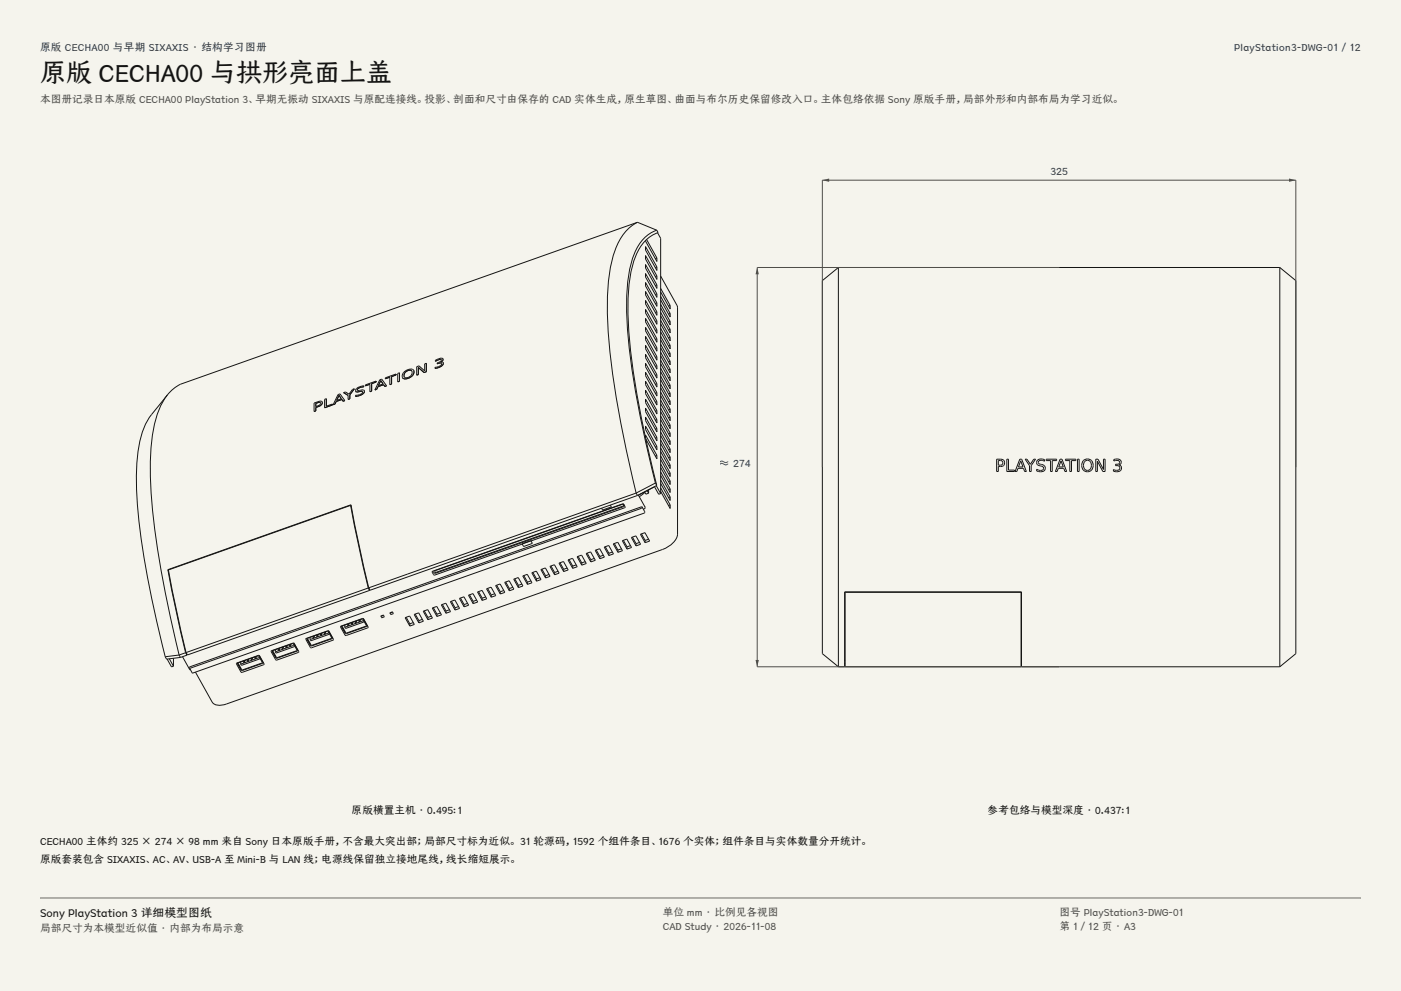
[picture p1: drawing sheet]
<svg xmlns="http://www.w3.org/2000/svg" width="420mm" height="297mm" viewBox="0 0 420 297" stroke-linecap="round" stroke-linejoin="round" font-family="sans-serif">
<g fill="#f5f4ed">
<path d="M0 0h420v297h-420z"/>
<path d="M12 12h396v275h-396z"/>
</g>
<g fill="none" stroke="#141413" stroke-width=".3">
<path d="M191.1 66.6l-137 48.6-1.8 1.1-2.1 2.1M191.1 66.6a15.1 15.1 0 0 0-7.4 10.6 74.8 74.8 0 0 0-1.1 25.3 308.7 308.7 0 0 0 8.1 45.3M191.1 66.6l5.8 2.4M193.5 79.3l3.4 6.1v1l-3.4-6.1zM193.5 72.1l3.4 6.3v-1.1M193.5 73.9l3.4 6.1v1.1l-3.4-6.2zM193.5 76.6l3.4 6.1v1l-3.4-6.1zM193.8 71.8l3.1 5.5M196.9 69a12.2 12.2 0 0 0-7.4 9 64.1 64.1 0 0 0-1.2 23.5 288.9 288.9 0 0 0 8.2 43.3M196.9 69l.4 .7a12.2 12.2 0 0 0-7.4 9 64.1 64.1 0 0 0-1.2 23.5 288.9 288.9 0 0 0 8.2 43.3M196.9 77.3l-.5 .2M197.1 69.8l1 1.6v76.5"/>
<path d="M193.5 82l3.4 6.1v1l-3.4-6.1zM193.5 84.6l3.4 6.2v1l-3.4-6.1zM193.5 87.3l3.4 6.2v1l-3.4-6.1zM193.5 90l3.4 6.1v1.1l-3.4-6.1zM193.5 92.7l3.4 6.1v1.1l-3.4-6.1zM193.5 95.4l3.4 6.1v1.1l-3.4-6.2zM193.5 98.1l3.4 6.1v1.1l-3.4-6.2zM196.9 80l-.5 .2M196.9 82.7l-.5 .2M196.9 85.4l-.5 .2M196.9 88.1l-.5 .2M196.9 90.8l-.5 .1"/>
<path d="M196.9 93.5l-.5 .1M196.9 96.1l-.5 .2M196.9 98.8l-.5 .2M198.1 82.7l4.8 8.8 .2 .8v67.8a6.1 6.1 0 0 1-4.5 4.6l-131.5 46.5a3.1 3.1 0 0 1-3.5-.8l-5-9M198.1 87.5l2.8 5.1v-1M198.1 89.9l2.8 5.1v-1.1M198.1 92.3l2.8 5.1v-1.1M198.1 94.7l2.8 5.1v-1.1M198.1 97.1l2.8 5.1v-1.1M198.1 99.5l2.8 5.1v-1.1M198.1 98.4l2.8 5.1M198.1 96l2.8 5.1"/>
<path d="M198.1 93.6l2.8 5.1M198.1 91.2l2.8 5.1M198.1 88.8l2.8 5.1M198.1 86.4l2.8 5.2M200.9 98.7l-.5 .2M200.9 96.3l-.5 .2M200.9 93.9l-.5 .2M200.9 91.6l-.5 .1M251.3 80.2l-4.8 3.9v111.8l4.8 3.9M251.3 80.2v119.6M251.3 80.2h132.4M383.7 80.2v119.6"/>
<path d="M383.7 80.2l4.8 3.9v111.8l-4.8 3.9M50.2 118.4l-2.1 2.6a22.9 22.9 0 0 0-6.8 14.9 112.9 112.9 0 0 0 1.7 30.2l3.2 16.6 3.3 14.1M50.2 118.4a28.4 28.4 0 0 0-4.9 15.2 141.5 141.5 0 0 0 2.4 34.1l2.6 13.6 3.4 15M97.8 119.5l-.5 .2v2.5M97.8 119.5h.1M97.8 119.5v2.2l1.9-.6M101.6 118.5h.1M101.6 118.5l.7 1-1.4 .5zM103 117.7h.1M103 117.7l1.4 .8v1.2M104.4 119.7h.1M104.9 119.5l-.5 .2"/>
<path d="M104.9 118.3h.1M104.9 119.5h.1M104.9 118.3v1.2M106.2 116.5l-.5 .2-1.1 1.4-1-.6-.6 .2M106.2 116.5h.1M106.2 116.5l-1.3 1.8M106.6 118.8h.1M106.6 117.3h.1M106.6 117.3l1.1 .1M107.7 117.4h.1M107.8 118.5l-1.2 .3M107.8 118.6l-1.2 .2"/>
<path d="M108 117.3h.1M108 117.3h.5a.42 .42 0 0 1 .2 .5 .42 .42 0 0 1-.4 .2l-1.7 .5v.3M108 117.3l-.3 .1M109 115.6l-.9 .2a1.53 1.53 0 0 0-1.5 1.5M109 116h.1M109 115.6v.4M109 115.6h.1M109 116l-.9 .1a.81 .81 0 0 0-.9 .9l1.6-.1 .4 .2M109.2 117.1h.1M109.2 117.1a1.36 1.36 0 0 1-1.4 1.5M110.9 115.2l-1.4 .4M110.9 117.4h.1"/>
<path d="M110.9 115.2v2.2M111.4 115h.1M111.4 117.2h.1M111.4 115v2.2M111.4 117.2l-.5 .2M112.4 116.9h.1M112.8 114.2l-3.3 1.2v.2M112.8 114.5l-1.4 .5M112.8 114.2h.1M112.8 114.5h.1M112.8 114.2v.3M112.9 116.7h.1"/>
<path d="M112.9 116.7l-.5 .2M113.3 115.9h.1M113.3 115.9l-.4 .8M114.1 114.1l.7 1-1.4 .5zM114.1 114.1h.1M115 115.3l-1.7 .6M115 115.3l.4 .5M115.4 115.8h.1M115.5 113.5l1.4-.5v2.3M115.5 113.5h.1M115.9 115.6l-1.5-2-.6 .2-1.4 3.1M115.9 115.6h.1"/>
<path d="M115.9 115.6l-.5 .2M116.9 115.3h.1M117.4 112.9h.1M117.4 115.1h.1M117.4 112.9v2.2M117.4 115.1l-.5 .2M118.7 112.1l-3.2 1.1v.3M118.7 112.1h.1M118.7 112.4h.1M118.7 112.1v.3M118.7 112.4l-1.3 .5M119.2 114.4h.1"/>
<path d="M119.8 111.7l-.6 .2v2.5M119.8 114.3h.1M119.8 111.7h.1M119.8 111.7v2.6M119.8 114.3l-.6 .1M120.7 113.2h.1M122.3 111l-.9 .6-.3 .9M122.3 111.1l-.8 .5-.4 .9M123.2 111h-.9M123.2 111a1.43 1.43 0 0 1-.2 1.8 1.43 1.43 0 0 1-1.8 .1l-.1-.4M123.2 111l-.9 .1M124 111a2.35 2.35 0 0 0-3.4 1.7l.1 .5"/>
<path d="M124 111h.1M124 111a2.25 2.25 0 0 1-3.3 2.2M124.9 112.4h.1M125.4 110.1v2.2M125.4 110.1l1.7 1.6M125.4 112.3l-.5 .1M127.1 111.6v.1M127.8 108.9l-.5 .2v2.1l-1.7-1.5-.7 .2v2.5M127.8 108.9h.1M127.8 111.4h.1M127.8 108.9v2.5M127.8 111.4l-.7 .2"/>
<path d="M130.4 110.4h.1M130.5 108.3h.1M130.9 110.3l-.5 .1M131 108l-.5 .3M131.1 108l.3-.1a.55 .55 0 0 1 .9 0l-.3 .5-.9 .4v.2M131.1 108l-.6 .3M131.1 109v.1M131.4 110.2l-.5 .1M131.5 108.9h.9M131.5 108.9l-.4 .1M132.4 108.9a1.82 1.82 0 0 1-2 1.2v.3M132.5 109.6l-1.1 .6"/>
<path d="M132.8 107.5l-.6-.2-.6 .2-1.1 .5v.3M132.8 107.5h.1M132.8 107.5a.83 .83 0 0 1-.7 1l.8 .2M132.9 108.7v.4l-.4 .5M132.9 108.7h.1M193.5 114.2l3.4 6.2v1l-3.4-6.1zM193.5 100.8l3.4 6.1v1.1l-3.4-6.2zM193.5 103.5l3.4 6.1v1l-3.4-6.1zM193.5 106.2l3.4 6.1v1l-3.4-6.1zM193.5 108.8l3.4 6.2v1l-3.4-6.1zM193.5 111.5l3.4 6.2v1l-3.4-6.1zM193.5 116.9l3.4 6.1v1.1l-3.4-6.1z"/>
<path d="M193.5 119.6l3.4 6.1v1.1l-3.4-6.2zM196.9 101.5l-.5 .2M196.9 104.2l-.5 .2M196.9 106.9l-.5 .2M196.9 109.6l-.5 .2M196.9 112.3l-.5 .2M196.9 115l-.5 .1M196.9 117.7l-.5 .1M198.1 101.9l2.8 5.1v-1.1M198.1 104.3l2.8 5.1v-1.1M198.1 106.6l2.8 5.2v-1.1M198.1 109l2.8 5.1v-1"/>
<path d="M198.1 111.4l2.8 5.1v-1M198.1 113.8l2.8 5.1v-1M198.1 116.2l2.8 5.1v-1.1M198.1 118.6l2.8 5.1v-1.1M198.1 119.9l2.8 5.1M198.1 117.5l2.8 5.1M198.1 115.1l2.8 5.1M198.1 112.7l2.8 5.2M198.1 110.3l2.8 5.2M198.1 108l2.8 5.1M198.1 105.6l2.8 5.1M198.1 103.2l2.8 5.1"/>
<path d="M198.1 100.8l2.8 5.1M200.9 117.9l-.5 .1M200.9 115.5l-.5 .1M200.9 113.1l-.5 .1M200.9 110.7l-.5 .2M200.9 108.3l-.5 .2M200.9 105.9l-.5 .2M200.9 103.5l-.5 .2M200.9 101.1l-.5 .2M94.2 123.3h.1M94.7 120.9l.8-.3a.42 .42 0 0 1 .6 .3 .42 .42 0 0 1-.4 .5l-1 .4zM94.7 122.1h.1"/>
<path d="M94.7 123.1h.1M94.7 122.1v1M94.7 120.9h.1M94.7 123.1l-.5 .2M96.3 121.4l-1 .5M96.3 121.4l-1.6 .7M96.6 120.4l-.7-.2-1.7 .6v2.5M96.6 120.4v.3M96.6 120.7l-.3 .7M97.3 122.2h.1M99.7 121.1v.3M99.7 121.1h.1"/>
<path d="M99.7 121.4h.1M99.7 121.4l-2.4 .8M99.9 121.3h.1M100.4 121.1h.1M100.4 121.1l-.5 .2M100.8 120.3h.1M100.8 120.3l-.4 .8M102.8 120.3l-.3-.6-1.7 .6M103.4 120.1l-1.5-2.1-.6 .3-1.4 3M103.4 120.1l-.6 .2M103.4 120.1h.1M193.5 125l3.4 6.1v1.1l-3.4-6.2z"/>
<path d="M193.5 122.3l3.4 6.1v1.1l-3.4-6.2zM193.5 127.7l3.4 6.1v1l-3.4-6.1zM193.5 131.1v-.7l3.4 6.1M193.6 131.6l3.3 5.9v-1M196.9 120.4l-.5 .1M196.9 123l-.5 .2M196.9 125.7l-.5 .2M196.9 128.4l-.5 .2M196.9 131.1l-.5 .2M196.9 133.8l-.5 .2M196.9 136.5l-.5 .2M198.1 121l2.8 5.1v-1.1"/>
<path d="M198.1 123.4l2.8 5.1v-1.1M198.1 125.8l2.8 5.1v-1.1M198.1 128.2l2.8 5.1v-1.1M198.1 130.5l2.8 5.2v-1.1M198.1 132.9l2.8 5.2v-1.1M198.1 135.3l2.8 5.1v-1M198.1 137.7l2.8 5.1v-1M198.1 139l2.8 5.1M198.1 136.6l2.8 5.2M198.1 134.3l2.8 5.1M198.1 131.9l2.8 5.1M198.1 129.5l2.8 5.1"/>
<path d="M198.1 127.1l2.8 5.1M198.1 124.7l2.8 5.1M198.1 122.3l2.8 5.1M200.9 139.4l-.5 .1M200.9 137l-.5 .2M200.9 134.6l-.5 .2M200.9 132.2l-.5 .2M200.9 129.8l-.5 .2M200.9 127.4l-.5 .2M200.9 125l-.5 .2M200.9 122.6l-.5 .2M200.9 120.2l-.5 .2"/>
<path d="M298.8 137.6h1.1a1.11 1.11 0 0 1 1.3 1.1 1.11 1.11 0 0 1-1.3 1.1h-.6v1.5h-.5zM299.3 138h.6a.69 .69 0 0 1 .7 .7 .69 .69 0 0 1-.7 .7h-.6zM301.8 137.6h.5v3.3h1.8v.4h-2.3zM305.7 137.6h.6l1.4 3.7h-.5l-.4-.9h-1.6l-.4 .9h-.5zM306 138.1l.7 1.8h-1.4zM307.3 137.6h.6l1 1.5 1-1.5h.5l-1.3 2v1.7h-.5v-1.7zM311.1 137.8l1-.2 1 .1v.5l-.5-.2a.78 .78 0 0 0-.9 0 .78 .78 0 0 0-.3 .9l.1 .1a1.49 1.49 0 0 1 1.8 1.6 2.01 2.01 0 0 1-2.5 .6v-.6l.4 .2a.89 .89 0 0 0 1.1 .2 .89 .89 0 0 0 .4-1.1l-.2-.1a1.79 1.79 0 0 1-1.7-1.2zM313.6 137.6h3.2v.4h-1.4v3.3h-.5v-3.3h-1.3zM317.8 137.6h.6l1.4 3.7h-.5l-.4-.9h-1.6l-.4 .9h-.5zM318.1 138.1l.7 1.8h-1.4zM319.4 137.6h3.1v.4h-1.3v3.3h-.5v-3.3h-1.3zM323 137.6h.5v3.7h-.5z"/>
<path d="M324.8 138.1a1.86 1.86 0 0 1 2.9 .9 1.86 1.86 0 0 1-2.1 2.4 2.02 2.02 0 0 1-.8-3.3zM325.3 138.2a1.28 1.28 0 0 1 1.5 .1 1.28 1.28 0 0 1 .4 1.5 1.24 1.24 0 0 1-1.6 1.1 1.24 1.24 0 0 1-.8-1.8zM328.5 137.6h.7l1.6 3.1v-3.1h.5v3.7h-.7l-1.6-3.1v3.1h-.5zM333.9 137.7l.4-.1a1.16 1.16 0 0 1 1.3 .1 1.16 1.16 0 0 1 .4 1.3l-.5 .3a1.11 1.11 0 0 1 .6 1.5 1.11 1.11 0 0 1-1.5 .6l-.8-.2v-.5l.4 .2a.86 .86 0 0 0 1.2 0 .86 .86 0 0 0 .1-1.2l-1.1-.2v-.4h.5a.64 .64 0 0 0 .7-.7 .64 .64 0 0 0-1-.4l-.7 .2zM105.1 151.5l2.4 12.1 2.9 12.6M105.1 151.5l-54.6 19.3 2.4 12.1 2.9 12.7M105.1 151.5l.2 .3M177.8 154.1l-.2 .2M177.9 154.1l-.1 .2M180.3 152.3l.3 .5M180.6 152.8h.1M183 151.4l.3 .5"/>
<path d="M183.3 151.9h.1M183.3 151.9l-2.7 .9M186.9 151l-56.5 20v.6M186.9 151.1h.1M186.9 151.1v.5l-56.5 20M186.9 151.1l.1 .1M187 151.2h.1M187 151.2v.6l-56.5 20M187.2 151.6l-.2 .1M190.7 147.8l-80.2 28.4M190.7 147.8l.4 .7M191.1 148.5l-80.2 28.4-.4-.7"/>
<path d="M191.4 148.4l2 3.6M192.5 151.9l-135.5 47.9-.2 .4M192.5 151.9h.1M192.5 151.9l.8 1.4M192.5 151.9l-.2 .4-135.5 48M193.3 147.4l.3 .7 .8-.3M193.3 153.3v.1M193.3 153.4l-.2 .4-135.5 47.9M193.3 147.6l-1.7 1.3M193.3 151.9l.1 .1M193.4 152v.3l-.5 .3M194 147l.4 .8"/>
<path d="M194.4 146.8v1M196 145.9l-4.6 2.5M196.2 145.8l1.3 2.3 .6-.2M196.5 144.8l-5.8 3M196.5 144.8l.4 .7M196.7 145.6l1.4 2.3M196.9 145.5l-5.8 3M198.1 146.2l2.8 5.1M198.1 140.1l2.8 5.1v-1.1M198.1 142.5l2.8 5.1v-1.1M198.1 144.9l2.8 5.1v-1.1M198.1 147.3l2.8 5.1v-1.1"/>
<path d="M198.1 143.8l2.8 5.1M198.1 141.4l2.8 5.1M200.9 144.1l-.5 .2M200.9 151.3l-.5 .2M200.9 148.9l-.5 .2M200.9 146.5l-.5 .2M200.9 141.8l-.5 .1M50.3 170.7l2.4 12.2 2.9 12.7M50.3 170.7l54.9-19.4 2.4 12.2 2.9 12.7M50.3 170.7l.2 .4M110.4 176.2l.4 .7M110.4 176.2l-54.6 19.4"/>
<path d="M110.7 176.4l.1 .5M110.7 176.5h.1M110.8 176.9l-54.6 19.4-.4-.7M129.7 171.2l.4 .5h.3M130.4 171.6h.1M130.4 171.6l.1 .2M130.5 171.8h.1M137.7 179.3l1.4-.4 1.4 2.5-1.4 .5zM138 179.2l1.1 2M140.4 178.4l1.4-.5 1.4 2.5-1.4 .5zM140.8 178.3l1 1.9M142.9 179.9l-1.1 .3"/>
<path d="M143.2 177.4l1.3-.5 1.4 2.6-1.3 .4zM143.5 177.3l1.1 2M144.6 179.3v.6M145.6 178.9l-1 .4M145.9 176.5l1.3-.5 1.4 2.5-1.3 .5zM146.2 176.3l1.1 2M147.3 178.3v.7M148.3 177.9l-1 .4M148.6 175.5l1.3-.5 1.4 2.5-1.3 .5zM148.9 175.4l1.1 1.9M150 177.3v.7M151 177l-1 .3"/>
<path d="M151.3 174.5l1.3-.4 1.5 2.5-1.4 .5zM151.6 174.4l1.1 2M152.7 176.4v.7M153.7 176l-1 .4M154 173.6l1.4-.5 1.4 2.5-1.4 .5zM154.3 173.5l1.1 1.9M155.4 175.4v.7M156.5 175.1l-1.1 .3M156.5 163h.1M156.5 163l.5 .8M156.7 172.6l1.4-.5 1.4 2.6-1.4 .4zM157 163.8h.1"/>
<path d="M157 172.5l1.1 2M158.1 174.5v.6M159.2 162l-2.7 1M159.2 162v.1M159.2 162l.4 .8M159.2 162.1l-28.8 10.2-.4-.1-.4-.7 .1-.3M159.2 162.1h.1M159.2 174.1l-1.1 .4M159.2 162.1l28-9.9 .2-.3-.4-.8-.4-.1-56.9 20.2M159.4 171.7l1.4-.5 1.4 2.5-1.4 .5zM159.6 162.8h.1M159.6 162.8l-2.6 1"/>
<path d="M159.7 171.5l1.1 2M160.8 173.5v.7M161.9 173.1l-1.1 .4M162.1 170.7l1.4-.5 1.4 2.5-1.3 .5zM162.5 170.6l1.1 1.9M163.6 172.5v.7M164.6 172.2l-1 .3M164.9 169.7l1.3-.5 1.4 2.6-1.3 .5zM165.2 169.6l1.1 2M166.3 171.6v.7M167.3 171.2l-1 .4M167.6 168.8l1.3-.5 1.4 2.5-1.3 .5z"/>
<path d="M167.9 168.7l1.1 1.9M169 170.6v.7M170 170.2l-1 .4M170.3 167.8l1.3-.5 1.4 2.5-1.3 .5zM170.6 167.7l1.1 2M171.7 169.7v.6M172.7 169.3l-1 .4M173 166.8l1.4-.4 1.4 2.5-1.4 .5zM173.3 166.7l1.1 2M174.4 168.7v.7M175.4 168.3l-1 .4M175.7 165.9l1.4-.5 1.4 2.5-1.4 .5z"/>
<path d="M176 165.8l1.1 1.9M177.1 167.7v.7M178.2 167.4l-1.1 .3M178.4 164.9l1.4-.5 1.4 2.6-1.4 .4zM178.7 164.8l1.1 2M179.8 166.8v.6M180.9 166.4l-1.1 .4M181.1 164l1.4-.5 1.4 2.5-1.4 .5zM181.4 163.9l1.1 1.9M182.5 165.8v.7M183.6 165.4l-1.1 .4M183.8 163l1.4-.5 1.4 2.5-1.3 .5z"/>
<path d="M184.2 162.9l1.1 2M185.3 164.9v.6M186.3 164.5l-1 .4M186.6 162l1.3-.4 1.4 2.5-1.3 .5zM186.9 161.9l1.1 2M188 163.9v.7M189 163.5l-1 .4M189.3 161.1l1.3-.5 1.4 2.5-1.3 .5zM189.6 161l1.1 1.9M190.7 162.9v.7M191.7 162.6l-1 .3M192 160.1l1.3-.5 1.5 2.6-1.4 .4z"/>
<path d="M192.3 160l1.1 2M193.4 162v.6M194.4 161.6l-1 .4M253.3 177.5h52.8v22.3h-52.8zM49.5 196.8l.4 .7 4.2-.5M50.1 197.5l1.3 2.4 .6-.2M50.8 197.4l1.2 2.3M52 197.3v2.4M53.7 196.3l-4.2 .5M53.7 196.3l.4 .7M54.7 196.8l2.2 3.8M55.6 195.6l-1.9 .7"/>
<path d="M55.6 195.6l.4 .7M55.9 195.8l.1 .5M56 195.9h-.1M56 196.3l-1.9 .7M70.9 198.8l6.8-2.4 1.5 2.6-6.8 2.5zM71.2 198.7v.1M71.2 198.7h.1M71.2 198.6v.1M71.4 198.7v.1M71.4 198.7l6.1-2.2 1.2 2.1-6.1 2.2zM72.2 199h.1M72.2 198.4v.6"/>
<path d="M72.2 199l.2 .4M72.4 199.4h.1M73 198.5h.1M73 198.1v.4M73 198.5l.1 .1M73.1 198.6h.1M73.3 198.4l-.3 .1M73.3 198.4h.1M73.3 198v.4M73.3 198.5l-.2 .1M73.4 198l-.1 .5M74.2 198.1h.1"/>
<path d="M74.2 197.7v.4M74.2 198.1v.1M74.4 198l-.2 .1M74.5 198h-.1M74.5 197.6v.4M74.5 198.1l-.3 .1M74.5 198.1h.1M74.5 197.6v.5M75.3 197.7h.1M75.3 197.3v.4M75.3 197.7v.1M75.3 197.8h.1"/>
<path d="M75.6 197.6l-.3 .1M75.6 197.7l-.3 .1M75.6 197.2v.5M76.4 197.3h.1M76.4 196.9v.4M76.4 197.3v.1M76.4 197.4h.1M76.7 197.2l-.3 .1M76.7 197.3l-.2 .1M76.7 197.3h.1M76.7 196.8v.5M77.7 196.4l1.2 2.2"/>
<path d="M77.7 196.8l-.1 .3-5.4 1.9M77.9 197.2l-.1 .3-5.4 1.9M78.9 198.6l-6.4 2.4-1.4-2.3M78.9 198.5v.1M79 198.6h-.1M81.3 195.1l6.8-2.4 1.5 2.6-6.8 2.5zM81.6 195v.1M81.6 195h.1M81.8 195l6.1-2.2 1.2 2.1-6.1 2.2zM82.6 195.3h.1M82.6 194.7v.6M82.6 195.3l.2 .4"/>
<path d="M82.6 197l.1 .1M82.8 195.7h.1M83.4 194.8h.1M83.4 194.4v.4M83.4 194.8l.1 .1M83.5 194.9h.1M83.7 194.8h-.3M83.7 194.7v.1M83.7 194.8l-.2 .1M83.8 194.8h-.1M83.8 194.3v.5M84.6 194.4h.1"/>
<path d="M84.6 194v.4M84.6 194.4v.1M84.6 194.5h.1M84.8 194.4h-.2M84.9 194.3l-.1 .1M84.9 193.9v.4M84.9 193.9v.5l-.3 .1M85.7 194h.1M85.7 193.6v.4M85.7 194v.1M85.7 194.1h.1M86 193.9v.1"/>
<path d="M86 193.5v.4M86 193.5v.5h-.3M86.8 193.6h.1M86.8 193.2v.4M86.8 193.6v.1M86.8 193.7h.1M87.1 193.6h-.3M87.1 193.1v.5M88.1 192.7v.1M88.1 193.1l-.1 .3-5.4 1.9M88.1 192.8l1.2 2.2M88.3 193.5l-.1 .3-5.4 1.9"/>
<path d="M89.3 195l-6.4 2.3-1.4-2.3M89.3 194.8v.2M89.4 194.9h-.1M91.7 191.4l6.8-2.4 1.5 2.7-6.8 2.4zM91.9 191.3l1.2 2.1M92 191.3h.1M92.2 191.3l6.1-2.1 1.2 2-6.1 2.2zM93 191.6h.1M93 191v.6M93 191.6l.2 .4M93.2 192h.1M93.8 191.2h.1"/>
<path d="M93.8 190.7v.5M94.1 191.1l-.3 .1M94.1 191.1h.1M94.1 191.1l-.2 .1M94.2 191.1h-.1M94.2 190.6v.5M95 190.8h.1M95 190.3v.5M95.2 190.7l-.2 .1M95.3 190.7h-.1M95.3 190.7l-.3 .1M95.3 190.2v.5"/>
<path d="M96.1 190.4h.1M96.1 189.9v.5M96.4 190.3l-.3 .1M96.4 190.3h.1M96.4 189.8v.5M97.2 190h.1M97.2 189.5v.5M97.5 189.9l-.3 .1M97.5 189.9h.1M97.5 189.9l-.2 .1M97.5 189.4v.5M98.5 189l1.2 2.3"/>
<path d="M98.5 189.4l-.1 .3-5.4 1.9M98.7 189.8l-.1 .3-5.4 1.9M99.7 191.3l-6.4 2.3-1.3-2.3M99.7 191.1v.2M99.8 191.2h-.1M102.1 187.7l6.8-2.3 1.5 2.6-6.8 2.5zM102.3 187.6l1.2 2.2M102.4 187.6v.1M102.4 187.6h.1M102.6 187.6l6.1-2.1 1.2 2-6.1 2.2zM103.4 187.9v.1M103.4 187.3v.6"/>
<path d="M103.4 188l.2 .3M103.6 188.3h.1M104.2 187.5h.1M104.2 187v.5M104.3 187.5h.1M104.5 187.4l-.3 .1M104.5 187.4l-.2 .1M104.6 187.4h-.1M104.6 186.9v.5M105.4 187.1h.1M105.4 186.6v.5M105.6 187l-.2 .1"/>
<path d="M105.7 187h-.1M105.7 187l-.3 .1M105.7 186.5v.5M106.5 186.7h.1M106.5 186.2v.5M106.8 186.6l-.3 .1M106.8 186.6h.1M106.8 186.1v.5M107.6 186.3h.1M107.6 185.8v.5M107.9 186.2l-.3 .1M107.9 186.2h.1"/>
<path d="M107.9 185.7v.5M108.9 185.4l1.2 2.1M108.9 185.7l-.1 .4-5.4 1.9M109.1 186.1l-.1 .3-5.4 1.9M109.9 187.5h.1M110.1 187.5v.1M110.1 187.6l-6.4 2.3-1.3-2.2M110.1 187.4v.2M110.2 187.5l-.1 .1M114.2 184.7h.1M114.2 184.7l.2 .4M114.4 185.1h.1"/>
<path d="M115 184.4l-.8 .3M115 184.4h.1M115 184.4l.2 .4M115.2 184.8h.1M115.2 184.8l-.8 .3M116.9 183.7h.1M116.9 183.7l.2 .5M117.1 184.1v.1M117.7 183.4l-.8 .3M117.7 183.4h.1M117.7 183.4l.2 .4M117.9 183.8v.1"/>
<path d="M117.9 183.9l-.8 .3M117.9 183.9h.1M121.4 185.1l1.4-.5 1.4 2.5-1.3 .5zM121.8 185l1.1 2M122.9 187v.6M123.9 186.6l-1 .4M124.2 184.1l1.3-.4 1.4 2.5-1.3 .5zM124.5 184l1.1 2M125.6 186v.7M126.6 185.6l-1 .4M126.9 183.2l1.3-.5 1.4 2.5-1.3 .5zM127.2 183.1l1.1 1.9"/>
<path d="M128.3 185v.7M129.3 184.7l-1 .3M129.6 182.2l1.3-.5 1.5 2.6-1.4 .4zM129.9 182.1l1.1 2M131 184.1v.6M132 183.7l-1 .4M132.3 181.3l1.4-.5 1.4 2.5-1.4 .5zM132.6 181.2l1.1 1.9M133.7 183.1v.7M134.8 182.7l-1.1 .4M135 180.3l1.4-.5 1.4 2.5-1.4 .5zM135.3 180.2l1.1 2"/>
<path d="M136.4 182.2v.6M137.5 181.8l-1.1 .4M139.1 181.2v.7M140.2 180.8l-1.1 .4M141.8 180.2v.7M251.3 199.8h1.9v-22.4h53v22.4h77.5M253.2 197.9h.1M253.2 199.6h.1M253.2 199h.1M253.2 198.9h.1M253.2 198h.1M306.1 197.9h.1"/>
<path d="M306.1 199.6h.1M306.1 199h.1M306.1 198.9h.1M306.1 198h.1M56.8 200.2v.1M56.8 200.3l.8 1.4M56.8 200.6h.1M56.9 200.6l.2 .1M57.6 201.7h.1M72.2 200.7l.1 .1"/>
</g>
<path d="M246.5 140v-86h142v86" fill="none" stroke="#504e49" stroke-width=".3"/>
<g fill="#504e49">
<path d="M246.5 54l2.1-.5v1z"/>
<path d="M386.4 53.5l2.1 .5-2.1 .5z"/>
</g>
<path d="M317.5 80.2h-90.5v119.6h90.5" fill="none" stroke="#504e49" stroke-width=".3"/>
<g fill="#504e49">
<path d="M227 80.2l.5 2h-1z"/>
<path d="M226.5 197.8h1l-.5 2z"/>
</g>
<path d="M12 269.3h396zM12 269h396v.3h-396z" fill-rule="evenodd" fill="#504e49"/>
<text font-size="7.8" fill="#141413" x="12" y="24.7">原版 CECHA00 与拱形亮面上盖</text>
<text font-size="3.5" fill="#141413" x="12" y="274.9">Sony PlayStation 3 详细模型图纸</text>
<g font-size="3.2" fill="#1b365d">
<text x="12" y="15.3">原版 CECHA00 与早期 SIXAXIS · 结构学习图册</text>
<text x="370" y="15.3">PlayStation3-DWG-01 / 12</text>
<text x="314.9" y="52.4">325</text>
<text x="215.8" y="140">≈ 274</text>
</g>
<g font-size="3.2" fill="#504e49">
<text x="12" y="30.9">本图册记录日本原版 CECHA00 PlayStation 3、早期无振动 SIXAXIS 与原配连接线。投影、剖面和尺寸由保存的 CAD 实体生成，原生草图、曲面与布尔历史保留修改入口。主体包络依据 Sony 原版手册，局部外形和内部布局为学习近似。</text>
<text x="198.7" y="274.5">单位 mm · 比例见各视图</text>
<text x="317.6" y="274.5">图号 PlayStation3-DWG-01</text>
<text x="12" y="279.3">局部尺寸为本模型近似值 · 内部为布局示意</text>
<text x="198.7" y="278.8">CAD Study · 2026-11-08</text>
<text x="317.6" y="278.8">第 1 / 12 页 · A3</text>
</g>
<g font-size="3.2" fill="#141413">
<text x="105.5" y="244">原版横置主机 · 0.495:1</text>
<text x="296.2" y="244">参考包络与模型深度 · 0.437:1</text>
<text x="12" y="253.3">CECHA00 主体约 325 × 274 × 98 mm 来自 Sony 日本原版手册，不含最大突出部；局部尺寸标为近似。 31 轮源码，1592 个组件条目、1676 个实体；组件条目与实体数量分开统计。</text>
<text x="12" y="258.6">原版套装包含 SIXAXIS、AC、AV、USB-A 至 Mini-B 与 LAN 线；电源线保留独立接地尾线，线长缩短展示。</text>
</g>
</svg>
